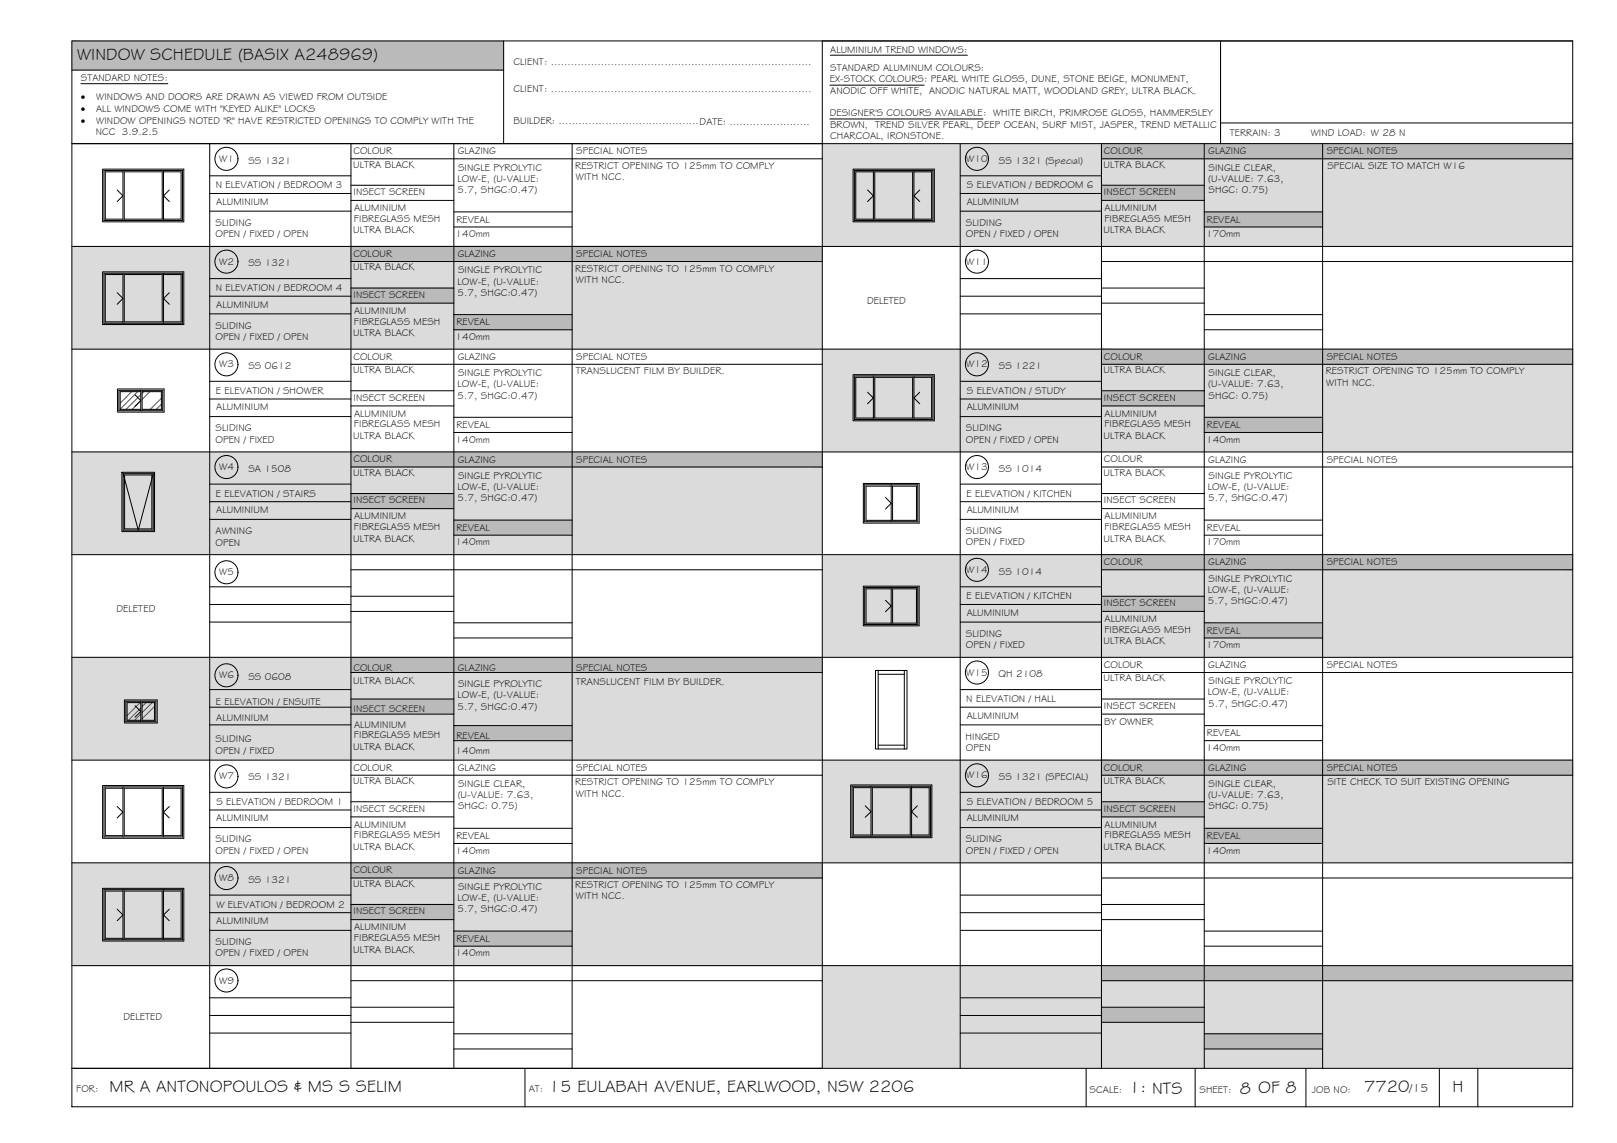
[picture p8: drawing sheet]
<svg xmlns="http://www.w3.org/2000/svg" width="420mm" height="297mm" viewBox="0 0 420 297" stroke-linecap="round" stroke-linejoin="round" font-family="sans-serif">
<!-- layer: WINDOW SCHEDULE HATCH -->
<g fill="#dbdbdb" stroke="#dbdbdb" stroke-width=".26">
<path d="M213.7 37.3l195 26.7v-26.7zM213.7 37.3l195 26.7h-195z"/>
<path d="M18.7 64l195 26.7v-26.7zM18.7 64l195 26.7h-195z"/>
<path d="M213.7 90.7l195 26.7v-26.7zM213.7 90.7l195 26.7h-195z"/>
<path d="M18.7 117.4l195 26.7v-26.7zM18.7 117.4l195 26.7h-195z"/>
<path d="M213.7 144.1l195 26.7v-26.7zM213.7 144.1l195 26.7h-195z"/>
<path d="M18.7 170.8l195 26.7v-26.7zM18.7 170.8l195 26.7h-195z"/>
<path d="M213.7 197.5l195 26.7v-26.7zM213.7 197.5l195 26.7h-195z"/>
<path d="M18.7 224.2l195 26.7v-26.7zM18.7 224.2l195 26.7h-195z"/>
<path d="M213.7 250.9l195 26.7v-26.7zM213.7 250.9l195 26.7h-195z"/>
</g>
<g fill="#bababa" stroke="#bababa" stroke-width=".26">
<path d="M18.7 10.6l112.2 7.6v-7.6zM18.7 10.6l112.2 7.6h-112.2z"/>
<path d="M286.2 37.3l122.5 4v-4zM286.2 37.3l122.5 4h-122.5z"/>
<path d="M286.2 48.1l26.7 4v-4zM286.2 48.1l26.7 4h-26.7z"/>
<path d="M312.9 55.1l30.8 3.9v-3.9zM312.9 55.1l30.8 3.9h-30.8z"/>
<path d="M91.2 64l122.5 4v-4zM91.2 64l122.5 4h-122.5z"/>
<path d="M91.2 74.9l26.7 3.9v-3.9zM91.2 74.9l26.7 3.9h-26.7z"/>
<path d="M117.9 81.8l30.8 3.9v-3.9zM117.9 81.8l30.8 3.9h-30.8z"/>
<path d="M286.2 90.7l122.5 4v-4zM286.2 90.7l122.5 4h-122.5z"/>
<path d="M286.2 101.6l26.7 3.9v-3.9zM286.2 101.6l26.7 3.9h-26.7z"/>
<path d="M312.9 108.5l30.8 3.9v-3.9zM312.9 108.5l30.8 3.9h-30.8z"/>
<path d="M91.2 117.4l122.5 4v-4zM91.2 117.4l122.5 4h-122.5z"/>
<path d="M91.2 128.3l26.7 3.9v-3.9zM91.2 128.3l26.7 3.9h-26.7z"/>
<path d="M117.9 135.2l30.8 3.9v-3.9zM117.9 135.2l30.8 3.9h-30.8z"/>
<path d="M286.2 144.1l122.5 4v-4zM286.2 144.1l122.5 4h-122.5z"/>
<path d="M286.2 155l26.7 3.9v-3.9zM286.2 155l26.7 3.9h-26.7z"/>
<path d="M312.9 161.9l30.8 3.9v-3.9zM312.9 161.9l30.8 3.9h-30.8z"/>
<path d="M91.2 170.8l122.5 4v-4zM91.2 170.8l122.5 4h-122.5z"/>
<path d="M91.2 181.6l26.7 4v-4zM91.2 181.6l26.7 4h-26.7z"/>
<path d="M117.9 188.6l30.8 3.9v-3.9zM117.9 188.6l30.8 3.9h-30.8z"/>
<path d="M286.2 197.5l122.5 4v-4zM286.2 197.5l122.5 4h-122.5z"/>
<path d="M286.2 208.4l26.7 3.9v-3.9zM286.2 208.4l26.7 3.9h-26.7z"/>
<path d="M312.9 215.3l30.8 3.9v-3.9zM312.9 215.3l30.8 3.9h-30.8z"/>
<path d="M91.2 224.2l122.5 4v-4zM91.2 224.2l122.5 4h-122.5z"/>
<path d="M91.2 235l26.7 4v-4zM91.2 235l26.7 4h-26.7z"/>
<path d="M117.9 242l30.8 3.9v-3.9zM117.9 242l30.8 3.9h-30.8z"/>
<path d="M286.2 250.9l122.5 4v-4zM286.2 250.9l122.5 4h-122.5z"/>
<path d="M286.2 261.8l26.7 3.9v-3.9zM286.2 261.8l26.7 3.9h-26.7z"/>
<path d="M312.9 268.7l30.8 3.9v-3.9zM312.9 268.7l30.8 3.9h-30.8z"/>
</g>
<!-- layer: BORDER -->
<g fill="none" stroke="#000" stroke-width=".26">
<path d="M18.7 10.6h390v277h-390zM18.7 18.2h112.2M130.9 10.6v26.7M317.1 10.6v26.7M408.7 10.6h-195v267M18.7 37.3h390M54.5 37.3v240.3M91.2 37.3v240.3M117.9 37.3v240.3M148.7 37.3v240.3M249.5 37.3v240.3M286.2 37.3v240.3"/>
<path d="M312.9 37.3v240.3M317.1 32h91.6M343.7 37.3v240.3M54.5 45.7h36.7M54.5 50.3h36.7M54.5 54.9h36.7M91.2 41.3h122.5M91.2 48.1h26.7M91.2 52.1h26.7M117.9 55.1h30.8M117.9 59h30.8M249.5 45.7h36.7"/>
<path d="M249.5 50.3h36.7M249.5 54.9h36.7M286.2 41.3h122.5M286.2 48.1h26.7M286.2 52.1h26.7M312.9 55.1h30.8M312.9 59h30.8M18.7 64h390M54.5 72.4h36.7M54.5 77h36.7M91.2 68h122.5M91.2 74.9h26.7"/>
<path d="M91.2 78.8h26.7M249.5 72.4h36.7M249.5 77h36.7M286.2 68h122.5M286.2 74.9h26.7M286.2 78.8h26.7M18.7 90.7h390M54.5 81.6h36.7M54.5 99.1h36.7M91.2 94.7h122.5M117.9 81.8h30.8M117.9 85.7h30.8"/>
<path d="M249.5 81.6h36.7M249.5 99.1h36.7M286.2 94.7h122.5M312.9 81.8h30.8M312.9 85.7h30.8M18.7 117.4h390M54.5 103.7h36.7M54.5 108.3h36.7M91.2 101.6h26.7M91.2 105.5h26.7M117.9 108.5h30.8M117.9 112.4h30.8"/>
<path d="M249.5 103.7h36.7M249.5 108.3h36.7M286.2 101.6h26.7M286.2 105.5h26.7M312.9 108.5h30.8M312.9 112.4h30.8M54.5 125.8h36.7M54.5 130.4h36.7M54.5 135h36.7M91.2 121.4h122.5M91.2 128.3h26.7M91.2 132.2h26.7"/>
<path d="M117.9 135.2h30.8M117.9 139.1h30.8M249.5 125.8h36.7M249.5 130.4h36.7M249.5 135h36.7M286.2 121.4h122.5M286.2 128.3h26.7M286.2 132.2h26.7M312.9 135.2h30.8M312.9 139.1h30.8M18.7 144.1h390M54.5 152.5h36.7"/>
<path d="M54.5 157.1h36.7M91.2 148.1h122.5M91.2 155h26.7M91.2 158.9h26.7M249.5 152.5h36.7M249.5 157.1h36.7M286.2 148.1h122.5M286.2 155h26.7M286.2 158.9h26.7M18.7 170.8h390M54.5 161.7h36.7M54.5 179.2h36.7"/>
<path d="M91.2 174.8h122.5M117.9 161.9h30.8M117.9 165.8h30.8M249.5 161.7h36.7M249.5 179.2h36.7M286.2 174.8h122.5M312.9 161.9h30.8M312.9 165.8h30.8M18.7 197.5h390M54.5 183.8h36.7M54.5 188.4h36.7M91.2 181.7h26.7"/>
<path d="M91.2 185.6h26.7M117.9 188.6h30.8M117.9 192.5h30.8M249.5 183.8h36.7M249.5 188.4h36.7M286.2 181.7h26.7M286.2 185.6h26.7M312.9 188.6h30.8M312.9 192.5h30.8M54.5 205.9h36.7M54.5 210.5h36.7M54.5 215.1h36.7"/>
<path d="M91.2 201.5h122.5M91.2 208.4h26.7M91.2 212.3h26.7M117.9 215.3h30.8M117.9 219.2h30.8M249.5 205.9h36.7M249.5 210.5h36.7M249.5 215.1h36.7M286.2 201.5h122.5M286.2 208.4h26.7M286.2 212.3h26.7M312.9 215.3h30.8"/>
<path d="M312.9 219.2h30.8M18.7 224.2h390M54.5 232.6h36.7M54.5 237.2h36.7M91.2 228.2h122.5M91.2 235h26.7M91.2 239h26.7M249.5 232.6h36.7M249.5 237.2h36.7M286.2 228.2h122.5M286.2 235h26.7M286.2 239h26.7"/>
<path d="M18.7 250.9h390M54.5 241.8h36.7M54.5 259.3h36.7M91.2 254.9h122.5M117.9 242h30.8M117.9 245.9h30.8M249.5 241.8h36.7M249.5 259.3h36.7M286.2 254.9h122.5M312.9 242h30.8M312.9 245.9h30.8M18.7 277.6h390"/>
<path d="M54.5 263.9h36.7M54.5 268.5h36.7M91.2 261.8h26.7M91.2 265.7h26.7M117.9 268.7h30.8M117.9 272.6h30.8M136.4 277.6v10M249.5 263.9h36.7M249.5 268.5h36.7M282.2 277.6v10M286.2 261.8h26.7M286.2 265.7h26.7"/>
<path d="M310.5 277.6v10M312.9 268.7h30.8M312.9 272.6h30.8M339.3 277.6v10M374 277.6v10M384 277.6v10"/>
</g>
<!-- layer: TEXT -->
<path d="M215.7 14.3h35.7M21 21.8h22.6M215.6 30.9h39.8M215.6 22.1h24.5" fill="none" stroke="#000" stroke-width=".26"/>
<!-- layer: WINDOWS -->
<g fill="none" stroke="#000" stroke-width=".26">
<path d="M27 44.3h20.4v13h-20.4zM30.4 49.4l1.5 1.5-1.5 1.5M31.9 44.7h-4.5v12.3h4.5M31.9 44.3v13M32.3 44.7h9.8v12.3h-9.8zM42.5 44.7h4.6v12.3h-4.6M42.5 44.3v13M44 49.4l-1.5 1.5 1.5 1.5M222 44.3h20.4v13h-20.4zM225.4 49.4l1.5 1.5-1.5 1.5M226.9 44.7h-4.5v12.3h4.5M226.9 44.3v13"/>
<path d="M227.3 44.7h9.8v12.3h-9.8zM237.5 44.7h4.6v12.3h-4.6M237.5 44.3v13M239 49.4l-1.5 1.5 1.5 1.5M27 71h20.4v13h-20.4zM30.4 76.1l1.5 1.5-1.5 1.5M31.9 71.3h-4.5v12.3h4.5M31.9 71v13M32.3 71.3h9.8v12.3h-9.8zM42.5 71.3h4.6v12.3h-4.6M42.5 71v13M44 76.1l-1.5 1.5 1.5 1.5"/>
<path d="M222 97.7h20.4v11.3h-20.4zM226.9 98.1h-4.5v10.5h4.5M226.9 97.7v11.3M227.3 98.1h9.8v10.5h-9.8zM237.5 98.1h4.6v10.5h-4.6M237.5 97.7v11.3M30.9 101.4h11.4v5.3h-11.4zM35.1 102.6l1.5 1.5-1.5 1.5M36.6 101.4v5.3M36.6 101.8h-5.4v4.6h5.4M36.9 101.8h5v4.6h-5zM225.4 101.9l1.5 1.5-1.5 1.5"/>
<path d="M239 101.9l-1.5 1.5 1.5 1.5M32 123.1l3.9 14.7 3.9-14.7M32 123.1h7.8M32 123.1v14.7h7.8v-14.7M32.4 123.4h7.1v14h-7.1zM224.7 126h13.8v9.6h-13.8zM230.1 129.3l1.5 1.5-1.5 1.5M231.6 126.3h-6.6v8.9h6.6M231.6 126v9.6M231.9 126.3h6.2v8.9h-6.2zM224.7 152.7h13.8v9.6h-13.8zM230.1 156l1.5 1.5-1.5 1.5"/>
<path d="M231.6 153h-6.6v8.9h6.6M231.6 152.7v9.6M231.9 153h6.2v8.9h-6.2zM32.7 182.2h7.8v5.4h-7.8zM35.1 183.4l1.5 1.5-1.5 1.5M36.6 182.6h-3.6v4.6h3.6M36.6 182.2v5.4M36.9 182.6h3.2v4.6h-3.2zM27 204.5h20.4v13h-20.4zM30.4 209.6l1.5 1.5-1.5 1.5M31.9 204.8h-4.5v12.4h4.5M31.9 204.5v13"/>
<path d="M32.3 204.8h9.8v12.4h-9.8zM42.5 204.8h4.6v12.4h-4.6M42.5 204.5v13M44 209.6l-1.5 1.5 1.5 1.5M221.4 204.3h20.4v13h-20.4zM224.8 209.4l1.5 1.5-1.5 1.5M226.3 204.7h-4.6v12.3h4.6M226.3 204.3v13M226.7 204.7h9.8v12.3h-9.8zM236.9 204.7h4.5v12.3h-4.5M236.9 204.3v13M238.4 209.4l-1.5 1.5 1.5 1.5"/>
<path d="M27 231.2h20.4v13h-20.4zM30.4 236.3l1.5 1.5-1.5 1.5M31.9 231.6h-4.5v12.3h4.5M31.9 231.2v13M32.3 231.6h9.8v12.3h-9.8zM42.5 231.6h4.6v12.3h-4.6M42.5 231.2v13M44 236.3l-1.5 1.5 1.5 1.5"/>
<circle cx="58.8" cy="41.3" r="3"/>
<circle cx="253.8" cy="41.3" r="3"/>
<circle cx="58.8" cy="68" r="3"/>
<circle cx="253.8" cy="68" r="3"/>
<circle cx="58.8" cy="94.7" r="3"/>
<circle cx="253.8" cy="94.7" r="3"/>
<circle cx="58.8" cy="121.4" r="3"/>
<circle cx="253.8" cy="121.4" r="3"/>
<circle cx="58.8" cy="148.7" r="3"/>
<circle cx="253.8" cy="148.1" r="3"/>
<circle cx="58.8" cy="175.5" r="3"/>
<circle cx="253.8" cy="174.8" r="3"/>
<circle cx="58.8" cy="201.8" r="3"/>
<circle cx="253.8" cy="201.5" r="3"/>
<circle cx="58.8" cy="228.2" r="3"/>
<circle cx="58.8" cy="254.8" r="3"/>
</g>
<!-- layer: HATCH -->
<g fill="none" stroke="#545454" stroke-width=".26">
<path d="M34.2 101.8l-3 3M35.8 101.8l-4.6 4.5M36.6 102.6l-3.8 3.8M36.6 104.1l-2.3 2.3M37.4 101.8l-.5 .4M38.9 101.8l-2 2M41.9 103.5l-2.9 2.9M41.9 105.1l-1.3 1.3M36.4 182.6l-3.4 3.4M36.6 184l-3.2 3.2M36.6 185.6l-1.6 1.6M36.6 187.1l-.1 .1"/>
<path d="M38 182.6l-1.1 1M39.5 182.6l-2.6 2.6M40.1 183.6l-3.2 3.2"/>
</g>
<!-- layer: NEWWORK -->
<g fill="none" stroke="#000" stroke-width=".26">
<path d="M26.7 44h21.1v13.7h-21.1zM221.7 44h21.1v13.7h-21.1zM26.7 70.6h21.1v13.7h-21.1zM221.7 97.4h21.1v12h-21.1zM30.5 101.1h12.1v6h-12.1zM31.7 122.7h8.5v15.4h-8.5zM224.3 125.6h14.5v10.3h-14.5zM224.3 152.3h14.5v10.3h-14.5zM227.5 174.2h8.2v20.4h-8.2zM228.2 175.2h6.8M228.2 174.2v20.4M235 174.2v20.4"/>
<path d="M32.3 181.9h8.5v6h-8.5zM228.2 193.6h6.8M26.7 204.1h21.1v13.8h-21.1zM221 204h21.1v13.7h-21.1zM26.7 230.9h21.1v13.7h-21.1z"/>
</g>
<g font-size="4.5">
<text x="20" y="15.6">WINDOW SCHEDULE (BASIX A248969)</text>
<text x="28.5" y="283.7">MR A ANTONOPOULOS &amp; MS S SELIM</text>
<text x="142.6" y="283.7">15 EULABAH AVENUE, EARLWOOD, NSW 2206</text>
<text x="293.4" y="284">1: NTS</text>
<text x="322.2" y="284.2">8 OF 8</text>
<text x="354.5" y="283.9">7720</text>
<text x="377.4" y="283.8">H</text>
</g>
<text font-size="3.2" x="366.3" y="283.9">/15</text>
<g font-size="2.6">
<text x="133.4" y="16.9">CLIENT: ..............................................................................</text>
<text x="215.7" y="13.6">ALUMINIUM TREND WINDOWS:</text>
<text x="21" y="21.1">STANDARD NOTES:</text>
<text x="215.6" y="21.4">EX-STOCK COLOURS: PEARL WHITE GLOSS, DUNE, STONE BEIGE, MONUMENT,</text>
<text x="215.7" y="18.5">STANDARD ALUMINUM COLOURS:</text>
<text x="21" y="26.1">·</text>
<text x="21" y="29.1">·</text>
<text x="25" y="29.1">ALL WINDOWS COME WITH &quot;KEYED ALIKE&quot; LOCKS</text>
<text x="25" y="26.1">WINDOWS AND DOORS ARE DRAWN AS VIEWED FROM OUTSIDE</text>
<text x="133.4" y="24">CLIENT: ..............................................................................</text>
<text x="215.7" y="24.4">ANODIC OFF WHITE, ANODIC NATURAL MATT, WOODLAND GREY, ULTRA BLACK.</text>
<text x="21" y="32.1">·</text>
<text x="24.9" y="35.1">NCC 3.9.2.5</text>
<text x="25" y="32.1">WINDOW OPENINGS NOTED &quot;R&quot; HAVE RESTRICTED OPENINGS TO COMPLY WITH THE</text>
<text x="133.4" y="32.3">BUILDER: ..........................................DATE: ........................</text>
<text x="215.6" y="30.2">DESIGNER'S COLOURS AVAILABLE: WHITE BIRCH, PRIMROSE GLOSS, HAMMERSLEY</text>
<text x="215.7" y="33.2">BROWN, TREND SILVER PEARL, DEEP OCEAN, SURF MIST, JASPER, TREND METALLIC</text>
<text x="319.6" y="35.4">TERRAIN: 3</text>
<text x="340.6" y="35.4">WIND LOAD: W 28 N</text>
<text x="91.8" y="40.1">COLOUR</text>
<text x="119" y="40.1">GLAZING</text>
<text x="149.7" y="40.1">SPECIAL NOTES</text>
<text x="215.7" y="36.1">CHARCOAL, IRONSTONE.</text>
<text x="286.8" y="40.1">COLOUR</text>
<text x="314" y="40.1">GLAZING</text>
<text x="344.7" y="40.1">SPECIAL NOTES</text>
<text x="57" y="42.1">W1</text>
<text x="64.5" y="42.6">SS 1321</text>
<text x="91.7" y="43.5">ULTRA BLACK</text>
<text x="118.9" y="47.2">LOW-E, (U-VALUE:</text>
<text x="119" y="44.3">SINGLE PYROLYTIC</text>
<text x="149.5" y="43.9">RESTRICT OPENING TO 125mm TO COMPLY</text>
<text x="149.6" y="46.8">WITH NCC.</text>
<text x="251.1" y="42.1">W10</text>
<text x="259.5" y="42.6">SS 1321 (Special)</text>
<text x="286.8" y="43.5">ULTRA BLACK</text>
<text x="313.9" y="47.2">(U-VALUE: 7.63,</text>
<text x="314" y="44.3">SINGLE CLEAR,</text>
<text x="344.9" y="43.8">SPECIAL SIZE TO MATCH W16</text>
<text x="56.1" y="49">N ELEVATION / BEDROOM 3</text>
<text x="56.2" y="53.2">ALUMINIUM</text>
<text x="91.8" y="50.7">INSECT SCREEN</text>
<text x="118.9" y="50.2">5.7, SHGC:0.47)</text>
<text x="251.2" y="49">S ELEVATION / BEDROOM 6</text>
<text x="251.2" y="53.2">ALUMINIUM</text>
<text x="286.9" y="50.7">INSECT SCREEN</text>
<text x="314" y="50.2">SHGC: 0.75)</text>
<text x="56" y="58.7">SLIDING</text>
<text x="92" y="57.7">FIBREGLASS MESH</text>
<text x="92" y="54.9">ALUMINIUM</text>
<text x="118.6" y="57.9">REVEAL</text>
<text x="251" y="58.7">SLIDING</text>
<text x="287" y="57.7">FIBREGLASS MESH</text>
<text x="287" y="54.9">ALUMINIUM</text>
<text x="313.6" y="57.9">REVEAL</text>
<text x="56" y="61.6">OPEN / FIXED / OPEN</text>
<text x="91.7" y="60.7">ULTRA BLACK</text>
<text x="118.4" y="61.7">140mm</text>
<text x="251" y="61.6">OPEN / FIXED / OPEN</text>
<text x="286.8" y="60.7">ULTRA BLACK</text>
<text x="313.4" y="61.7">170mm</text>
<text x="57" y="68.8">W2</text>
<text x="64.5" y="69.3">SS 1321</text>
<text x="91.7" y="70.2">ULTRA BLACK</text>
<text x="91.8" y="66.8">COLOUR</text>
<text x="119" y="66.9">GLAZING</text>
<text x="119" y="71">SINGLE PYROLYTIC</text>
<text x="149.5" y="70.6">RESTRICT OPENING TO 125mm TO COMPLY</text>
<text x="149.7" y="66.9">SPECIAL NOTES</text>
<text x="251.1" y="68.8">W11</text>
<text x="56.1" y="75.7">N ELEVATION / BEDROOM 4</text>
<text x="91.8" y="77.4">INSECT SCREEN</text>
<text x="118.9" y="73.9">LOW-E, (U-VALUE:</text>
<text x="118.9" y="76.9">5.7, SHGC:0.47)</text>
<text x="149.6" y="73.5">WITH NCC.</text>
<text x="56.2" y="79.9">ALUMINIUM</text>
<text x="92" y="81.6">ALUMINIUM</text>
<text x="225.3" y="79.1">DELETED</text>
<text x="56" y="88.3">OPEN / FIXED / OPEN</text>
<text x="56" y="85.4">SLIDING</text>
<text x="91.7" y="87.4">ULTRA BLACK</text>
<text x="92" y="84.4">FIBREGLASS MESH</text>
<text x="118.4" y="88.3">140mm</text>
<text x="118.6" y="84.6">REVEAL</text>
<text x="57" y="95.5">W3</text>
<text x="64.5" y="96">SS 0612</text>
<text x="91.8" y="93.5">COLOUR</text>
<text x="119" y="93.5">GLAZING</text>
<text x="149.7" y="93.5">SPECIAL NOTES</text>
<text x="251.1" y="95.5">W12</text>
<text x="259.5" y="96">SS 1221</text>
<text x="286.8" y="93.5">COLOUR</text>
<text x="314" y="93.5">GLAZING</text>
<text x="344.7" y="93.5">SPECIAL NOTES</text>
<text x="91.7" y="96.9">ULTRA BLACK</text>
<text x="118.9" y="100.6">LOW-E, (U-VALUE:</text>
<text x="119" y="97.7">SINGLE PYROLYTIC</text>
<text x="149.6" y="97.3">TRANSLUCENT FILM BY BUILDER.</text>
<text x="286.8" y="96.9">ULTRA BLACK</text>
<text x="313.9" y="100.6">(U-VALUE: 7.63,</text>
<text x="314" y="97.7">SINGLE CLEAR,</text>
<text x="344.5" y="97.3">RESTRICT OPENING TO 125mm TO COMPLY</text>
<text x="344.6" y="100.2">WITH NCC.</text>
<text x="56.1" y="102.4">E ELEVATION / SHOWER</text>
<text x="56.2" y="106.7">ALUMINIUM</text>
<text x="91.8" y="104.1">INSECT SCREEN</text>
<text x="118.9" y="103.6">5.7, SHGC:0.47)</text>
<text x="251.2" y="102.4">S ELEVATION / STUDY</text>
<text x="251.2" y="106.7">ALUMINIUM</text>
<text x="286.9" y="104.1">INSECT SCREEN</text>
<text x="314" y="103.6">SHGC: 0.75)</text>
<text x="56" y="112.1">SLIDING</text>
<text x="92" y="111.1">FIBREGLASS MESH</text>
<text x="92" y="108.3">ALUMINIUM</text>
<text x="118.6" y="111.3">REVEAL</text>
<text x="251" y="112.1">SLIDING</text>
<text x="287" y="111.1">FIBREGLASS MESH</text>
<text x="287" y="108.3">ALUMINIUM</text>
<text x="313.6" y="111.3">REVEAL</text>
<text x="56" y="115">OPEN / FIXED</text>
<text x="91.7" y="114.1">ULTRA BLACK</text>
<text x="118.4" y="115">140mm</text>
<text x="251" y="115">OPEN / FIXED / OPEN</text>
<text x="286.8" y="114.1">ULTRA BLACK</text>
<text x="313.4" y="115">140mm</text>
<text x="57" y="122.2">W4</text>
<text x="64.5" y="122.7">SA 1508</text>
<text x="91.7" y="123.6">ULTRA BLACK</text>
<text x="91.8" y="120.2">COLOUR</text>
<text x="119" y="120.3">GLAZING</text>
<text x="119" y="124.4">SINGLE PYROLYTIC</text>
<text x="149.7" y="120.3">SPECIAL NOTES</text>
<text x="251.1" y="122.2">W13</text>
<text x="259.5" y="122.7">SS 1014</text>
<text x="286.8" y="123.6">ULTRA BLACK</text>
<text x="286.8" y="120.2">COLOUR</text>
<text x="314" y="120.3">GLAZING</text>
<text x="314" y="124.4">SINGLE PYROLYTIC</text>
<text x="344.7" y="120.3">SPECIAL NOTES</text>
<text x="56.1" y="129.1">E ELEVATION / STAIRS</text>
<text x="91.8" y="130.8">INSECT SCREEN</text>
<text x="118.9" y="127.4">LOW-E, (U-VALUE:</text>
<text x="118.9" y="130.3">5.7, SHGC:0.47)</text>
<text x="251.1" y="129.1">E ELEVATION / KITCHEN</text>
<text x="286.9" y="130.8">INSECT SCREEN</text>
<text x="313.9" y="127.4">LOW-E, (U-VALUE:</text>
<text x="313.9" y="130.3">5.7, SHGC:0.47)</text>
<text x="56.2" y="133.3">ALUMINIUM</text>
<text x="92" y="137.8">FIBREGLASS MESH</text>
<text x="92" y="135">ALUMINIUM</text>
<text x="118.6" y="138">REVEAL</text>
<text x="251.2" y="133.3">ALUMINIUM</text>
<text x="287" y="137.8">FIBREGLASS MESH</text>
<text x="287" y="135">ALUMINIUM</text>
<text x="313.6" y="138">REVEAL</text>
<text x="56" y="141.8">OPEN</text>
<text x="56" y="138.9">AWNING</text>
<text x="91.7" y="140.8">ULTRA BLACK</text>
<text x="118.4" y="141.7">140mm</text>
<text x="251" y="141.7">OPEN / FIXED</text>
<text x="251" y="138.8">SLIDING</text>
<text x="286.8" y="140.8">ULTRA BLACK</text>
<text x="313.4" y="141.7">170mm</text>
<text x="57" y="149.5">W5</text>
<text x="251.1" y="148.9">W14</text>
<text x="259.5" y="149.4">SS 1014</text>
<text x="286.8" y="146.9">COLOUR</text>
<text x="314" y="147">GLAZING</text>
<text x="344.7" y="147">SPECIAL NOTES</text>
<text x="251.1" y="155.8">E ELEVATION / KITCHEN</text>
<text x="313.9" y="154">LOW-E, (U-VALUE:</text>
<text x="314" y="151.1">SINGLE PYROLYTIC</text>
<text x="30.3" y="159.1">DELETED</text>
<text x="251.2" y="160">ALUMINIUM</text>
<text x="286.8" y="157.5">INSECT SCREEN</text>
<text x="287" y="161.7">ALUMINIUM</text>
<text x="313.9" y="157">5.7, SHGC:0.47)</text>
<text x="251" y="165.5">SLIDING</text>
<text x="286.8" y="167.5">ULTRA BLACK</text>
<text x="287" y="164.5">FIBREGLASS MESH</text>
<text x="313.6" y="164.7">REVEAL</text>
<text x="251" y="168.4">OPEN / FIXED</text>
<text x="286.8" y="173.6">COLOUR</text>
<text x="313.4" y="168.4">170mm</text>
<text x="314" y="173.6">GLAZING</text>
<text x="344.7" y="173.7">SPECIAL NOTES</text>
<text x="57" y="176.3">W6</text>
<text x="64.5" y="176.8">SS 0608</text>
<text x="91.7" y="177.8">ULTRA BLACK</text>
<text x="91.8" y="174.3">COLOUR</text>
<text x="119" y="174.4">GLAZING</text>
<text x="119" y="178.5">SINGLE PYROLYTIC</text>
<text x="149.6" y="178.1">TRANSLUCENT FILM BY BUILDER.</text>
<text x="149.7" y="174.4">SPECIAL NOTES</text>
<text x="251.1" y="175.6">W15</text>
<text x="259.5" y="176.1">QH 2108</text>
<text x="286.8" y="177.1">ULTRA BLACK</text>
<text x="314" y="177.8">SINGLE PYROLYTIC</text>
<text x="56.1" y="183.2">E ELEVATION / ENSUITE</text>
<text x="91.8" y="184.9">INSECT SCREEN</text>
<text x="118.9" y="181.5">LOW-E, (U-VALUE:</text>
<text x="118.9" y="184.4">5.7, SHGC:0.47)</text>
<text x="251.1" y="182.5">N ELEVATION / HALL</text>
<text x="286.9" y="184.2">INSECT SCREEN</text>
<text x="313.9" y="180.7">LOW-E, (U-VALUE:</text>
<text x="313.9" y="183.7">5.7, SHGC:0.47)</text>
<text x="56.2" y="187.4">ALUMINIUM</text>
<text x="92" y="191.9">FIBREGLASS MESH</text>
<text x="92" y="189.1">ALUMINIUM</text>
<text x="251.2" y="186.7">ALUMINIUM</text>
<text x="286.9" y="188.4">BY OWNER</text>
<text x="313.6" y="191.4">REVEAL</text>
<text x="56" y="195.8">OPEN / FIXED</text>
<text x="56" y="192.9">SLIDING</text>
<text x="91.7" y="194.9">ULTRA BLACK</text>
<text x="118.4" y="195.8">140mm</text>
<text x="118.6" y="192.1">REVEAL</text>
<text x="250.9" y="192.3">HINGED</text>
<text x="251" y="195.2">OPEN</text>
<text x="313.4" y="195.1">140mm</text>
<text x="57" y="202.6">W7</text>
<text x="64.5" y="202.7">SS 1321</text>
<text x="91.7" y="203.7">ULTRA BLACK</text>
<text x="91.8" y="200.3">COLOUR</text>
<text x="119" y="200.4">GLAZING</text>
<text x="149.7" y="200.4">SPECIAL NOTES</text>
<text x="251.1" y="202.3">W16</text>
<text x="259.5" y="202.7">SS 1321 (SPECIAL)</text>
<text x="286.8" y="203.7">ULTRA BLACK</text>
<text x="286.8" y="200.3">COLOUR</text>
<text x="314" y="200.4">GLAZING</text>
<text x="344.7" y="200.4">SPECIAL NOTES</text>
<text x="344.9" y="203.9">SITE CHECK TO SUIT EXISTING OPENING</text>
<text x="56.2" y="209.2">S ELEVATION / BEDROOM 1</text>
<text x="118.9" y="207.4">(U-VALUE: 7.63,</text>
<text x="119" y="204.5">SINGLE CLEAR,</text>
<text x="149.5" y="204.1">RESTRICT OPENING TO 125mm TO COMPLY</text>
<text x="149.6" y="207">WITH NCC.</text>
<text x="251.2" y="209.2">S ELEVATION / BEDROOM 5</text>
<text x="313.9" y="207.4">(U-VALUE: 7.63,</text>
<text x="314" y="204.5">SINGLE CLEAR,</text>
<text x="56.2" y="213.4">ALUMINIUM</text>
<text x="91.8" y="210.9">INSECT SCREEN</text>
<text x="92" y="215.1">ALUMINIUM</text>
<text x="119" y="210.4">SHGC: 0.75)</text>
<text x="251.2" y="213.4">ALUMINIUM</text>
<text x="286.9" y="210.9">INSECT SCREEN</text>
<text x="287" y="215.1">ALUMINIUM</text>
<text x="314" y="210.4">SHGC: 0.75)</text>
<text x="56" y="221.8">OPEN / FIXED / OPEN</text>
<text x="56" y="218.9">SLIDING</text>
<text x="91.7" y="220.9">ULTRA BLACK</text>
<text x="92" y="217.9">FIBREGLASS MESH</text>
<text x="118.4" y="221.8">140mm</text>
<text x="118.6" y="218.1">REVEAL</text>
<text x="251" y="221.8">OPEN / FIXED / OPEN</text>
<text x="251" y="218.9">SLIDING</text>
<text x="286.8" y="220.9">ULTRA BLACK</text>
<text x="287" y="217.9">FIBREGLASS MESH</text>
<text x="313.4" y="221.8">140mm</text>
<text x="313.6" y="218.1">REVEAL</text>
<text x="91.8" y="227">COLOUR</text>
<text x="119" y="227">GLAZING</text>
<text x="149.7" y="227.1">SPECIAL NOTES</text>
<text x="57" y="229">W8</text>
<text x="64.5" y="229.5">SS 1321</text>
<text x="91.7" y="230.5">ULTRA BLACK</text>
<text x="119" y="231.2">SINGLE PYROLYTIC</text>
<text x="149.5" y="230.8">RESTRICT OPENING TO 125mm TO COMPLY</text>
<text x="149.6" y="233.7">WITH NCC.</text>
<text x="56.2" y="235.9">W ELEVATION / BEDROOM 2</text>
<text x="91.8" y="237.6">INSECT SCREEN</text>
<text x="118.9" y="234.1">LOW-E, (U-VALUE:</text>
<text x="118.9" y="237.1">5.7, SHGC:0.47)</text>
<text x="56" y="245.6">SLIDING</text>
<text x="56.2" y="240.1">ALUMINIUM</text>
<text x="92" y="244.6">FIBREGLASS MESH</text>
<text x="92" y="241.8">ALUMINIUM</text>
<text x="118.6" y="244.8">REVEAL</text>
<text x="56" y="248.5">OPEN / FIXED / OPEN</text>
<text x="91.7" y="247.6">ULTRA BLACK</text>
<text x="118.4" y="248.6">140mm</text>
<text x="57" y="255.6">W9</text>
<text x="32.1" y="265">DELETED</text>
<text x="19.8" y="283.8">FOR:</text>
<text x="137.4" y="283.7">AT:</text>
<text x="283.1" y="284">SCALE:</text>
<text x="311.7" y="284">SHEET:</text>
<text x="340.9" y="284">JOB NO:</text>
</g>
</svg>
